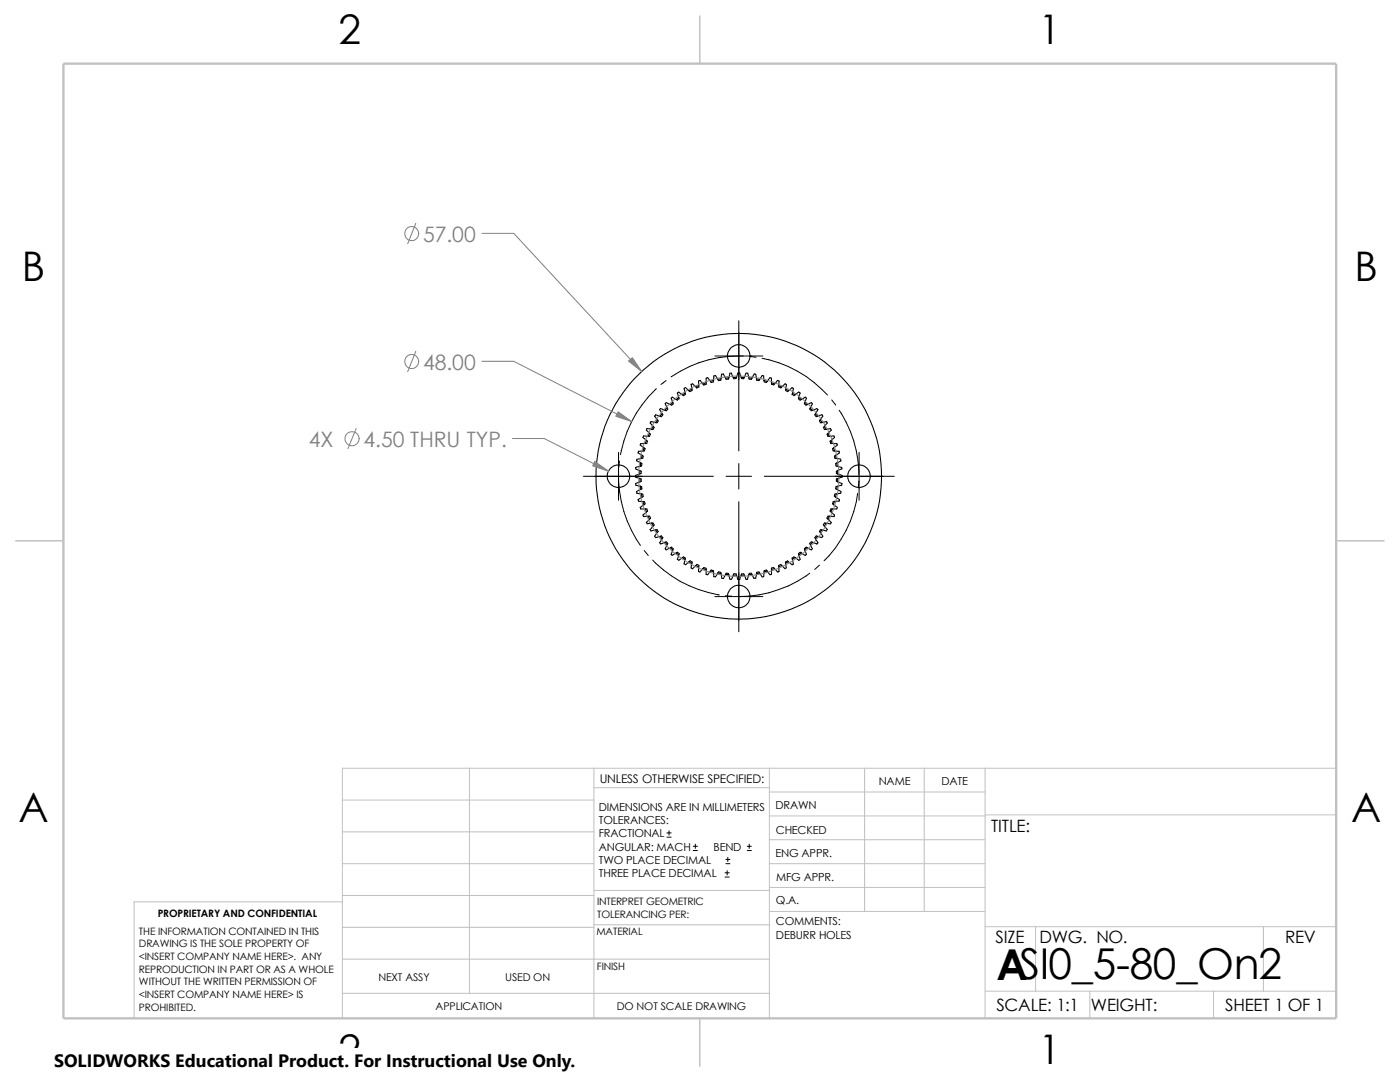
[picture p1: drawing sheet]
<svg xmlns="http://www.w3.org/2000/svg" width="279mm" height="216mm" viewBox="0 0 279 216" stroke-linecap="round" stroke-linejoin="round" font-family="sans-serif">
<g fill="none" stroke="#c0c0c0" stroke-width=".2">
<path d="M68.3 159.6h50.2M93.7 153.3v44.9M118.5 153.3v49.9M118.5 157.2h35M153.5 153.3v49.9M153.5 158h43.1M172.6 153.3v28.6M184.4 153.3v28.6M196.6 153.3v49.9M266.7 153.3h-198.4v49.9M68.3 178.7h50.2M68.3 172.3h50.2"/>
<path d="M68.3 166h50.2M68.3 180h-41.5v23.2M118.5 177.7h35.1M153.5 167.6h43.1M153.5 162.8h43.1M153.5 172.3h43.1M153.5 177.1h43.1M196.6 162.6h70.1M68.3 198.2h85.2M68.3 191.4h85.2M68.3 185h50.2M118.5 184.5h35.1"/>
<path d="M153.6 181.9h43M196.6 197.8h70.1M196.6 184.9h70.1M206.7 184.9v12.9M217.5 197.8v5.4M242.2 197.8v5.4M252.1 184.9v12.9"/>
</g>
<path d="M139.7 3.2v9.5M3.1 107.9h9.6M266.7 107.9h9.5M139.7 203.2v9.5" fill="none" stroke="#c0c0c0" stroke-width=".21"/>
<path d="M12.7 12.7h254v190.5h-254z" fill="none" stroke="#c0c0c0" stroke-width=".47"/>
<g fill="none" stroke="#000" stroke-width=".21">
<path d="M134.9 79.7l-.7-.5-.3 .3 .4 .8M135.5 79.3l-.5 .4 .2 .1 .3-.3M135.5 79.3l.1 .3M136.2 78.8l-.4-.3a.32 .32 0 0 0-.4-.2 .32 .32 0 0 0-.1 .6l.2 .4M136.7 78.4l-.5 .4M136.7 78.4l.1 .3-.2 .2-.2 .1-.2-.2M136.8 77.3a.68 .68 0 0 0-.1 .9v.2M136.8 77.3l.7 .7M138.1 77.6v.3l-.2 .2h-.2l-.2-.1M138.1 77.6l-.6 .4M138.9 77.2l-.7-.6-.3 .1 .2 .9M139.4 77l.1 .2-.4 .2-.2-.2"/>
<path d="M139.4 77l-.5 .2M140.3 76.6l-.6-.7h-.1a.6 .6 0 0 0-.2 .9v.2M140.9 76.4l-.6 .2M140.9 76.4v.3l-.3 .1-.3-.2M141.8 76.1l-.6-.7h-.1a.55 .55 0 0 0-.2 .8v.2M143.3 75.7l.6-.1-.1 .3h-.4zM143.3 75.7l-.6-.8-.2 .1-.1 1.2-.5 .1-.1-.2 .6-.2M144 74.6l-.1 1M144.1 74.7l.3-.1 .4 .8M144.8 75.4h.7l-.1 .2-.3 .1h-.2zM146.3 75.3l-.3-.8h-.3l-.2 .9M146.3 75.3h.7l-.1 .2-.2 .1h-.3z"/>
<path d="M147.9 75.3h.6M147.9 75.3l.1 .2 .2 .1h.2l.1-.3M147.9 75.3l-.2-.5a.32 .32 0 0 0-.3-.4 .32 .32 0 0 0-.2 .4l-.2 .5M148.5 75.3l.2-.4a.34 .34 0 0 1 .4-.4 .34 .34 0 0 1 .3 .4v.5M149.4 75.4h.7M149.4 75.4l.1 .2 .3 .1h.1l.2-.3M150.1 75.4l.2-.3a.33 .33 0 0 1 .4-.4 .33 .33 0 0 1 .2 .4l.1 .5M151 75.6l.6 .1M151 75.6v.3h.3l.3-.2M151.6 75.7l.5-.8 .2 .1 .1 .9M153.1 76.1l-.6-.2v.3l.5 .1 .5-.8 .3-.1a.55 .55 0 0 1 .2 .8v.2M154 76.4l.5 .2"/>
<path d="M154 76.4v.3l.4 .1M154.4 76.8l.4-.4a.42 .42 0 0 1 .6-.4h.1l-.1 1M155.4 77v.2l.4 .2M155.4 77l.6 .2M156 77.2l-.2 .2M156 77.2l.7-.6a.32 .32 0 0 1 .3 .2 .32 .32 0 0 1-.1 .4l-.1 .4M156.8 77.6v.3l.4 .2 .2-.1M156.8 77.6l.6 .4M157.4 78l.8-.6 .2 .1-.2 .9M158.2 78.4l-.1 .3 .4 .3 .2-.2M158.2 78.4l.5 .4M158.7 78.8l.7-.6 .3 .2-.3 .9"/>
<path d="M159.4 79.3l.5 .4-.3 .1-.3-.2zM159.9 79.7l.9-.4a.55 .55 0 0 1-.1 .8l-.1 .2M127 91.9l.9 .5M127.7 94.6l-.4 .1a.32 .32 0 0 0-.5 .3 .32 .32 0 0 0 .5 .3l.4 .2M127.7 93.9v.7M127.7 95.5h.2l.1 .3v.2l-.3 .1M127.7 95.5v.6M127.7 96.1l-.4 .2a.34 .34 0 0 0-.4 .4 .34 .34 0 0 0 .4 .2l.8 .2v.4l-.2 .2-.1-.7M127.8 88.8l.7 .6M127.8 93l-.9 .3v.1a.51 .51 0 0 0 .6 .5l.5 .1-.1 .5-.2 .1M127.8 97.6l-.8 .5 .1 .3 1.2 .2 .1 .5-.3 .1M127.9 92.4l.2 .3v.3h-.3"/>
<path d="M127.9 92.4l-.1 .6M128 98.5l.1 .7M128 91.5l-.9 .2-.1 .2M128.1 99.2l-.8 .5 .3 .3 1 .1 .1 .4-.2 .2M128.1 90.8l-.1 .7M128.1 90.8l.3 .2-.1 .4-.3 .1M128.4 90h-.5a.34 .34 0 0 0-.5 .2 .34 .34 0 0 0 .4 .4l.3 .2M128.5 89.4l.2 .1v.2l-.1 .3h-.2M128.5 89.4l-.1 .6M128.8 88.5h-.4a.32 .32 0 0 0-.4-.1 .32 .32 0 0 0-.2 .3v.1M129 87.9l-.2 .6M129 87.9l.2 .2-.1 .4h-.3"/>
<path d="M129.1 85.5l-.1 .3 .8 .9M129.2 85.5l.8 .1M129.4 87h-.5a.32 .32 0 0 0-.5 .2 .32 .32 0 0 0 .3 .4l.3 .3M129.6 86.4l-.2 .6M129.8 86.6l-.2 .5-.2-.1M130.4 85.1l.2 .2-.1 .2-.2 .2h-.3zM130.6 83l.6 .8M130.9 84.3l-1-.2-.1 .1v.2l.6 .7M131.2 83.8l-.3 .5M131.2 83.8l.2 .2-.1 .2-.2 .2-.2-.1M131.7 83.1l-.5-.2a.34 .34 0 0 0-.6 .2M131.8 81.5l-.1 .2 .4 .8"/>
<path d="M131.9 81.5l.8 .4M132.1 82.5l.2 .3-.1 .1-.2 .2h-.3M132.1 82.6l-.4 .5M133.1 81.4l.1 .3-.2 .3-.3-.1M133.1 81.4l-.4 .5M133.8 80.7l-.9-.4-.1 .3 .3 .8M134.3 80.3l.1 .3-.2 .2-.4-.1M134.3 80.3l-.5 .4M160.6 80.3l.5 .4M160.6 80.3l-.1 .3 .2 .2 .4-.1M161.1 80.7l.4-.2a.33 .33 0 0 1 .5 0 .33 .33 0 0 1-.1 .5l-.2 .4M161.7 81.4l-.1 .2 .3 .4 .7-.3a.33 .33 0 0 1 .5-.1 .33 .33 0 0 1-.1 .6l-.2 .4"/>
<path d="M161.7 81.4l.4 .5M162.8 82.5l-.2 .3 .2 .2 .1 .1h.3M162.8 82.5l.4 .6M163.7 83.8l.3 .5-.2 .1-.2-.3zM164 84.3l1-.1 .1 .2-.6 .7M164.2 83.1l-.5 .6M164.2 83l-.2-.2-.8 .3M164.5 85.1l-.2 .2 .2 .4M164.5 85.1l.3 .6M164.8 85.7l.9-.2 .2 .3-.7 .7M164.8 85.7h-.3M165.2 86.5l-.1 .2 .1 .3"/>
<path d="M165.2 86.5l.3 .5M165.2 87.1h1.3a.3 .3 0 0 1 0 .3 .3 .3 0 0 1-.3 .2l-.3 .3M165.9 87.9l-.2 .2v.2l.1 .2h.3M165.9 87.9l.2 .6M166.1 88.5h.4a.32 .32 0 0 1 .5 .1 .32 .32 0 0 1-.2 .5l-.4 .3M166.4 89.4l-.2 .1 .1 .5h.7a.34 .34 0 0 1 .5 .2 .34 .34 0 0 1-.4 .4l-.3 .2M166.4 89.4l.1 .6M166.5 99.1l.3 .1M166.8 90.8l-.3 .4 .1 .2 .3 .1M166.8 90.8l.1 .7M166.8 99.2l.7 .5M166.9 98.6h-.3l-.1 .4"/>
<path d="M166.9 91.5l.9 .1M166.9 98.6l-.1 .6M166.9 94l.3-.1v.7l-.3-.1zM167 92.4l-.2 .1v.3v.2h.3M167 97.7l.8 .4M167 92.4l.1 .6M167.1 97l-.3 .1v.2v.2l.2 .2M167.1 93l.8 .3M167.1 97l-.1 .7M167.2 95.5v.6M167.2 96.1l.8 .4v.1v.2l-.9 .2M167.2 94.6l.4 .1a.32 .32 0 0 1 .5 .3 .32 .32 0 0 1-.5 .3l-.4 .2"/>
<path d="M167.2 95.5h-.3v.5l.3 .1M167.5 99.7v.3h-1M167.8 91.7v.2M167.9 98.1l-.1 .3-.9 .2M167.9 91.9l-.9 .5M168 93.3v.3l-.9 .3M128.3 100.1l.2 .6M128.5 100.7l-.7 .6v.2l1.3 .1M128.8 101.6l.2 .6M129 104.2l.2 .3 .8-.1M129 102.2l-.2 .2a.42 .42 0 0 0-.4 .6v.1l1.2-.1 .2 .4-.2 .2M129.1 101.5l.1 .5-.2 .2"/>
<path d="M129.3 103l.3 .6M129.6 103.6l-.6 .7M129.7 105.7l.2 .3 1-.3M130 104.4l.4 .5M130 104.4h.3l.3 .4-.2 .1M130.4 104.9l-.6 .8M130.6 107a.57 .57 0 0 0 .9 .1l.2-.1M130.9 105.7h.2l.3 .3-.2 .3zM131.1 106.2l-.5 .8M131.7 107l.4 .5M131.7 107l.3-.1 .3 .4-.2 .2M132.1 107.5l-.4 .8a.32 .32 0 0 0 .3 .3 .32 .32 0 0 0 .3-.2l.4-.2"/>
<path d="M132.7 108.2l.3-.1 .3 .3-.2 .3M132.7 108.2l.4 .5M133.1 108.7l-.1 .4a.33 .33 0 0 0-.3 .3 .33 .33 0 0 0 .3 .3l.8-.4M133.8 109.3l.5 .5M133.8 109.3l.2-.1 .4 .3-.1 .3M133.9 110.6l.3 .2M134.3 109.8l-.4 .8M135 110.3l.2-.1 .2 .2 .2 .1-.1 .2M135 110.3l-.9 .5M135 110.3l.5 .4M135.5 110.7l-.3 .9 .3 .2 .7-.5M136.2 111.3l.3-.1 .3 .2-.1 .2z"/>
<path d="M136.7 111.6l-.2 .9M137.5 112.1l.2-.2 .4 .2v.3zM137.5 112.1l-.7 .6-.3-.2M138 112.4l-.1 .9 .3 .2 .9-.9M138.9 112.8l.5 .3M139.1 112.6l.4 .2-.1 .3M139.4 113.1v.5a.27 .27 0 0 0 0 .4 .27 .27 0 0 0 .4 0l.5-.5M140.3 113.5l.2-.3 .3 .1 .1 .1v.3M140.3 113.5l.6 .2M140.9 113.7v.4a.32 .32 0 0 0 .1 .5 .32 .32 0 0 0 .5-.3l.4-.6M141.8 113.9l.6 .2M141.9 113.7l.5 .2v.2"/>
<path d="M142.4 114.1v.5a.34 .34 0 0 0 .2 .5 .34 .34 0 0 0 .4-.4l.3-.4M143.4 114.1l.4 .1 .1 .3-.6-.2M143.4 114.1l-.1 .2M143.9 114.4l.2 1h.3l.4-.8M144.8 114.6l.1-.2h.3h.2l.1 .3M144.8 114.6l.7 .1M145.4 114.7l.3 .9h.1l.2-.1 .3-.7M146.3 114.8l.1-.3h.5l.1 .3M146.3 114.8h.7M147 114.8l.2 .4a.32 .32 0 0 0 .2 .5 .32 .32 0 0 0 .3-.5l.2-.4M147.9 114.8l.1-.3h.4l.1 .3M147.9 114.8h.6"/>
<path d="M148.5 114.8l.4 .8h.3M149.4 114.7l-.2 .8M149.5 114.4h.4l.2 .2-.7 .1zM150 114.6l.5 .8M151 114.5l-.2 .9h-.3M151 114.2l.5-.1 .1 .2-.6 .2zM152.5 114.1l-.1 .5a.32 .32 0 0 1 .1 .4 .32 .32 0 0 1-.4 .1l-.5-.8M153.1 114l-.2-.3-.3 .1-.1 .3M153.1 114l-.6 .1M153.9 113.4l.5-.2 .2 .3M154 113.4v.3M154 113.7l-.1 .9-.2 .1-.6-.7"/>
<path d="M154.6 113.5l-.6 .2M155.4 113.1v.5a.32 .32 0 0 1-.1 .5 .32 .32 0 0 1-.4-.3l-.3-.3M156 112.8l-.2-.2-.4 .2v.3M156 112.8l-.6 .3M156 112.8l.7 .7M157.4 112.1l-.2-.2-.4 .2 .1 1.2-.3 .2M157.4 112.1l-.6 .3M157.4 112.1l.4 .4a.25 .25 0 0 0 .2 .2 .25 .25 0 0 0 .3-.1l.1-.1M158.1 111.6l.6-.3-.2-.2-.4 .3 .2 1.1M159.4 110.4l.3-.2 .2 .1-.5 .4zM159.4 110.7l.3 .9-.2 .2-.9-.5M160.6 109.7l.5-.4-.2-.1-.4 .3 .5 1.1-.3 .2-.8-.5"/>
<path d="M161.1 109.3l.8 .4 .2-.2M161.7 108.7l.4 .8M162.2 108.2l-.3-.1-.3 .3 .1 .3M162.2 108.2l-.5 .5M162.8 107.5l.2 .4a.32 .32 0 0 1 .1 .5 .32 .32 0 0 1-.5 0l-.4-.2M163.2 107l.8 .3M163.2 107l-.3-.1-.3 .4 .2 .2M163.2 107l-.4 .5M163.7 105.7h.3l-.3 .6-.2-.3zM163.7 106.3l.5 .7M164 105.7l.9 .3M164.2 107l-.2 .2"/>
<path d="M164.3 104.8l.2 .1M164.5 104.9l.6 .8-.2 .2M164.8 104.4l-.3 .5M164.8 104.4h-.3l-.2 .3M165.1 103.4l.1 .2M165.2 103.6l.3 .2a.34 .34 0 0 1 .3 .4 .34 .34 0 0 1-.3 .3l-.7-.1M165.5 103h-.3l-.2 .4M165.5 103l-.3 .6M165.9 102.2l.3 .3a.32 .32 0 0 1 .3 .4 .32 .32 0 0 1-.5 .1h-.5M166.1 101.6h-.3l-.1 .4 .2 .2M166.1 101.6l-.3 .5M166.3 100.7l.2-.6h-.2l-.1 .4 .9 .7"/>
<path d="M167.1 101.3l-.1 .3h-.9"/>
<circle cx="147.4" cy="71" r="2.24"/>
<circle cx="123.4" cy="95" r="2.25"/>
<circle cx="147.4" cy="95" r="28.5"/>
<circle cx="171.4" cy="95" r="2.25"/>
<circle cx="147.4" cy="119" r="2.25"/>
</g>
<g fill="none" stroke="#808080" stroke-width=".2">
<path d="M83 44.6l-1.6 4M96.2 46.6h6.3l25.6 27.5M83 70.1l-1.6 4.1M96.2 72.1h6.3l23.6 12M71.1 85.5l-1.7 4M102.3 87.5h6.3l12.9 6.5"/>
<circle cx="82.2" cy="46.6" r="1.41"/>
<circle cx="82.2" cy="72.1" r="1.41"/>
<circle cx="70.3" cy="87.5" r="1.41"/>
<circle cx="147.4" cy="95" r="20"/>
</g>
<g fill="none" stroke="#000" stroke-width=".2">
<path d="M131 77.6a23.8 23.8 0 0 0-7.2 13.1M132.9 75.9l-1 .8M142.7 71h9.5M147.4 71a23.7 23.7 0 0 0-13.5 4.2M147.4 64v26M149.6 71.1l1.3 .2M152.1 71.5a23.7 23.7 0 0 1 13 7.3M166 79.8l.8 1M116.4 95h26M123.4 90.3v9.5M123.4 96.1a24.5 24.5 0 0 0 4.4 12.7M123.6 92l-.1 1.3"/>
<path d="M144.9 95h5.1M147.4 92.5v5.1M152.5 95h26M167.5 81.9a23.4 23.4 0 0 1 3.9 12.1M171.2 98.5a23.3 23.3 0 0 1-6.7 13.4M171.4 96.1l-.1 1.1M171.4 90.3v9.5M128.6 109.9l.8 .9M130.3 111.8a23.4 23.4 0 0 0 13.3 6.9M142.7 119h9.5M144.8 118.9l1.2 .1M147.4 100.1v26"/>
<path d="M161.6 114.4a23.9 23.9 0 0 1-14.3 4.6M163.5 112.8l-.9 .8M133.1 167h.8M133.1 166.2h.8M133.5 165.8v.8M138.3 169.7h.9M138.3 168.9h.9M138.8 168.4v.9M144.7 175h.8M144.7 174.2h.8M144.9 172.3h.8M144.9 171.5h.8"/>
<path d="M145.1 173.7v.9M145.2 171.1v.8M149.1 169.7h.8M149.1 168.9h.8M149.5 168.4v.9"/>
</g>
<g fill="#808080" stroke="#808080" stroke-width=".2">
<path d="M123.4 82.2l2.7 1.9-3.2-1z"/>
<path d="M118.7 92.1l2.8 1.9-3.2-1z"/>
<path d="M125.4 72.1l.8-.7 1.9 2.7z"/>
</g>
<path d="M10.8 209.2h104.1v6.7h-104.1z" fill="#fff"/>
<text font-size="8.5" x="198.8" y="195.5">ASI0_5-80_On2</text>
<g font-size="8.1">
<text x="67.6" y="8.8">2</text>
<text x="207.3" y="8.8">1</text>
<text x="4.4" y="56.1">B</text>
<text x="270.3" y="56.1">B</text>
<text x="3.7" y="164.1">A</text>
<text x="269.6" y="164.1">A</text>
<text x="67.6" y="212.3">2</text>
<text x="207.3" y="212.3">1</text>
</g>
<g font-size="4.2" fill="#808080">
<text x="84.5" y="48.2">57.00</text>
<text x="84.5" y="73.7">48.00</text>
<text x="61.6" y="89.2">4X</text>
<text x="72.5" y="89.2">4.50 THRU TYP.</text>
</g>
<text font-size="3.6" x="10.8" y="213">SOLIDWORKS Educational Product. For Instructional Use Only.</text>
<g font-size="3.4">
<text x="197.8" y="166">TITLE:</text>
<text x="198.7" y="188.1">SIZE</text>
<text x="207.5" y="188.1">DWG. NO.</text>
<text x="256.5" y="188.2">REV</text>
<text x="198.8" y="201.7">SCALE: 1:1</text>
<text x="217.7" y="201.8">WEIGHT:</text>
<text x="244.5" y="201.7">SHEET 1 OF 1</text>
</g>
<text font-size="2.4" x="119.7" y="156.2">UNLESS OTHERWISE SPECIFIED:</text>
<g font-size="2.2">
<text x="119.5" y="161.8">DIMENSIONS ARE IN MILLIMETERS</text>
<text x="154.8" y="161.5">DRAWN</text>
<text x="175.4" y="156.7">NAME</text>
<text x="187.9" y="156.7">DATE</text>
<text x="119.5" y="164.4">TOLERANCES:</text>
<text x="119.5" y="167.1">FRACTIONAL</text>
<text x="154.8" y="166.3">CHECKED</text>
<text x="119.5" y="172.4">TWO PLACE DECIMAL</text>
<text x="119.5" y="169.8">ANGULAR: MACH</text>
<text x="142.4" y="169.8">BEND</text>
<text x="154.8" y="171">ENG APPR.</text>
<text x="119.5" y="175">THREE PLACE DECIMAL</text>
<text x="154.9" y="175.7">MFG APPR.</text>
<text x="154.9" y="180.5">Q.A.</text>
<text x="154.9" y="184.7">COMMENTS:</text>
<text x="154.9" y="187.3">DEBURR HOLES</text>
</g>
<g font-size="2.1">
<text x="75.5" y="195.7">NEXT ASSY</text>
<text x="100.8" y="195.7">USED ON</text>
<text x="86.9" y="201.5">APPLICATION</text>
<text x="123.1" y="201.6">DO NOT SCALE DRAWING</text>
</g>
<g font-size="2">
<text x="31.5" y="183">PROPRIETARY AND CONFIDENTIAL</text>
<text x="119.2" y="180.6">INTERPRET GEOMETRIC</text>
<text x="119.2" y="183.1">TOLERANCING PER:</text>
<text x="27.7" y="186.5">THE INFORMATION CONTAINED IN THIS</text>
<text x="27.7" y="189.1">DRAWING IS THE SOLE PROPERTY OF</text>
<text x="27.7" y="191.6">&lt;INSERT COMPANY NAME HERE&gt;. ANY</text>
<text x="119" y="186.6">MATERIAL</text>
<text x="27.7" y="194.1">REPRODUCTION IN PART OR AS A WHOLE</text>
<text x="27.7" y="196.6">WITHOUT THE WRITTEN PERMISSION OF</text>
<text x="119.1" y="193.5">FINISH</text>
<text x="27.7" y="199.1">&lt;INSERT COMPANY NAME HERE&gt; IS</text>
<text x="27.7" y="201.7">PROHIBITED.</text>
</g>
</svg>
